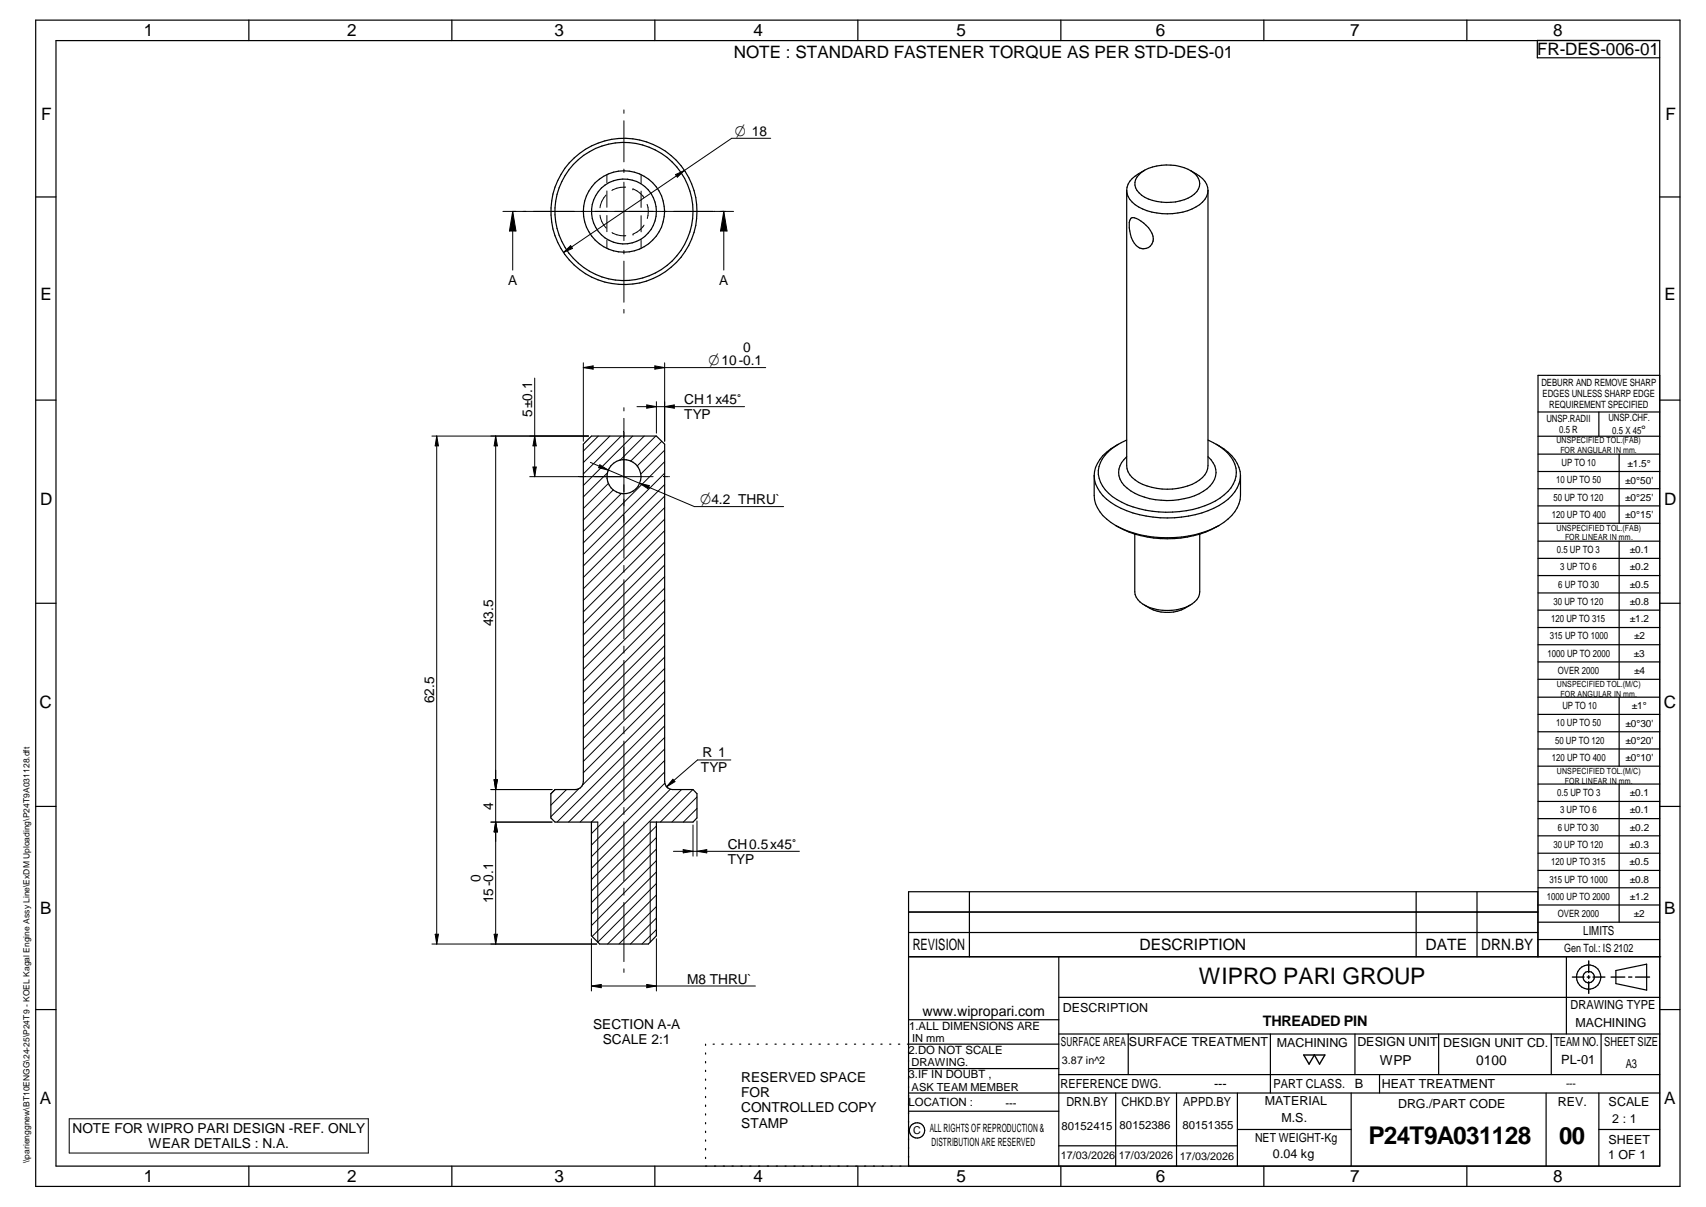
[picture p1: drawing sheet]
<svg xmlns="http://www.w3.org/2000/svg" width="420mm" height="297mm" viewBox="0 0 420 297" stroke-linecap="round" stroke-linejoin="round" font-family="sans-serif">
<g fill="none" stroke="#000" stroke-width=".3">
<path d="M8.8 5h405v287h-405zM13.8 10h395v277h-395zM61.3 5v5M111.3 5v5M161.3 5v5M211.3 5v5M261.3 5v5M311.3 5v5M361.3 5v5M378.6 9.9v4.3h30.2M8.8 48.5h5M277.5 46.9a5.4 5.4 0 0 0 3.9 4.5 15.4 15.4 0 0 0 14-1 4.7 4.7 0 0 0 2.1-3.5"/>
<path d="M277.5 46.9v67.7a6.1 6.1 0 0 0 5 5 15.1 15.1 0 0 0 12.9-1.5 4.5 4.5 0 0 0 2.1-3.5v-67.7M278.6 53.6a3.7 3.7 0 0 1 3.1 1.3 4.7 4.7 0 0 1 2.3 4.5 2.48 2.48 0 0 1-2.2 1.8 2.48 2.48 0 0 1-2.4-1.3 8.2 8.2 0 0 1-1.2-5.7zM280.5 43a10.7 10.7 0 0 1 9-2.3 7.7 7.7 0 0 1 5.6 3.2 3.3 3.3 0 0 1-1.7 4.4 12.2 12.2 0 0 1-12.2-.3 3.1 3.1 0 0 1-.7-5zM281.8 42a6.8 6.8 0 0 0-4.2 4.1l-.1 .8M293.1 42a8.8 8.8 0 0 1 4.1 3.3l.3 1.6M408.8 48.5h5M8.8 98.5h5M408.8 92.4h-30v143.1M408.8 98.5h5M269.5 117.1v4.9a9.2 9.2 0 0 0 5.3 7.3M275.5 109.3a10.2 10.2 0 0 0-5.9 6.7l-.1 1.1M277.5 108.3a11 11 0 0 0-6.8 6.5 7.2 7.2 0 0 0 3.3 7.4 25.5 25.5 0 0 0 19.7 3.2 16.2 16.2 0 0 0 9.5-5.3 6.3 6.3 0 0 0-1-8.8 15.4 15.4 0 0 0-4.7-3"/>
<path d="M297.5 112.4a4.7 4.7 0 0 1-.2 7.9 18 18 0 0 1-18.8 .5 5.3 5.3 0 0 1-2.9-5.4 5.7 5.7 0 0 1 1.9-3M299.5 109.3a9.8 9.8 0 0 1 6 7.8M305.5 117.1a9.2 9.2 0 0 1-5.3 7.3 28.1 28.1 0 0 1-25.4 0 9.2 9.2 0 0 1-5.3-7.3M305.5 117.1v4.9a9.2 9.2 0 0 1-5.3 7.3M378.8 101.4h30M378.8 107.4h30M378.8 111.8h30M378.8 116h30M393.8 101.4v6M398.8 111.8v17M274.8 129.3a28.6 28.6 0 0 0 24.1 .7M274.8 129.3l3.2 1.6 1.5 .5"/>
<path d="M279.5 131.4v14.2a5.3 5.3 0 0 0 4.7 4.2 11.5 11.5 0 0 0 10-1.7 3.1 3.1 0 0 0 1.3-2.5v-14.2M300.2 129.3a26.6 26.6 0 0 1-20.7 2.1M300.2 129.3l-.7 .4M378.8 120.3h30M378.8 124.5h30M378.8 128.8h30M378.8 133.2h30M378.8 137.4h30M398.8 133.2v34M8.8 148.5h5M293.1 148.9a9.6 9.6 0 0 1-11.3 0M378.8 141.6h30"/>
<path d="M378.8 145.9h30M378.8 150.2h30M378.8 154.4h30M378.8 158.7h30M408.8 148.5h5M378.8 162.9h30M378.8 167.2h30M378.8 171.6h30M378.8 175.8h30M398.8 171.6v17M8.8 198.5h5M378.8 180.1h30"/>
<path d="M378.8 184.3h30M378.8 188.6h30M378.8 193h30M378.8 197.2h30M398.8 193v33.9M408.8 198.5h5M147.2 202.3h-10.5l-1-1v-6l1-1h5a1.97 1.97 0 0 0 2-2v-83l2-2h16l2 2v83a1.97 1.97 0 0 0 2 2h5l1 1v6l-1 1h-10.6M161.7 202.3v28l-2 2h-12l-2-2v-28M238.7 219.5v16M348.8 219.5v16M363.8 219.5v16M378.8 201.5h30"/>
<path d="M378.8 205.7h30M378.8 210h30M378.8 214.2h30M378.8 218.5h30M223.8 235.5h185.2M223.8 229.5h154.9M223.8 224.5h154.9M260.8 235.5v51.5M378.7 235.5v-16h-154.9v67.5M378.8 222.7h30M378.8 226.9h30M378.8 231.2h30"/>
<path d="M385.8 235.5v19M398 238.8l7.5-1.5v6.4l-7.5-1.6zM8.8 248.5h5M173.8 257v.3M173.8 259.1v.3M175.6 257h.3M177.8 257h.3M180 257h.3M182.1 257h.3M184.4 257h.2M186.5 257h.3M188.7 257h.3"/>
<path d="M190.9 257h.3M193 257h.3M195.2 257h.3M197.4 257h.3M199.5 257h.3M201.7 257h.3M203.9 257h.3M206.1 257h.3M208.2 257h.4M210.4 257h.3M212.6 257h.3M214.7 257h.4"/>
<path d="M216.9 257h.3M219.1 257h.3M221.3 257h.3M223.8 251h37M260.8 257h-37.3M260.8 245.4h148M260.8 254.5h148M277.9 254.5v10M312.9 254.5v14.5M333.7 254.5v10M354.3 254.5v10M382 254.5v10"/>
<path d="M394.3 254.5v10M408.8 248.5h5M173.8 261.2v.4M173.8 263.4v.3M173.8 265.6v.3M173.8 267.7v.3M173.8 269.8v.3M173.8 271.9v.4M173.8 274.1v.3M173.8 276.3v.3M173.8 278.4v.3M223.8 263h37"/>
<path d="M223.8 273.5h37M260.8 264.5h148M274.8 269v18M289.8 269v18M304.7 278h28.1M304.7 269v18M332.8 269v18M339.8 264.5v4.5M380.8 269v18M393.8 269v18M393.8 278h15M408.8 269h-185"/>
<path d="M61.3 287v5M111.3 287v5M161.3 287v5M173.8 280.5v.3M173.8 282.7v.3M173.8 284.8v.3M211.3 287v5M260.8 282h43.9M261.3 287v5M311.3 287v5M361.3 287v5"/>
<circle cx="153.7" cy="52.1" r="18"/>
<circle cx="153.7" cy="52" r="8"/>
<circle cx="153.7" cy="52" r="10"/>
<circle cx="153.7" cy="52" r="17"/>
<circle cx="153.7" cy="117.3" r="4.2"/>
<circle cx="391.3" cy="240.5" r="2.99"/>
<circle cx="391.3" cy="240.5" r="1.4"/>
<circle cx="225.9" cy="278.2" r="1.89"/>
</g>
<g fill="none" stroke="#000" stroke-width=".25">
<path d="M153.7 27.1v.8M153.7 29.7v10.1M189.8 34h-9.6l-11.6 8M123.9 52h56.8M126.3 52l.8 4.9h-1.6zM126.3 52v14.5M147.8 53a5.3 5.3 0 0 0 1.5 3.1M149.3 48a5.3 5.3 0 0 0-1.5 3.1M149.5 43v2M149.5 47v4M149.5 53v4M149.5 59.1v2"/>
<path d="M150.7 57.2a5.2 5.2 0 0 0 3.4 .8M153.7 41.6v.9M153.7 44.8v14.4M154.1 46.1a5.9 5.9 0 0 0-3.4 .8M155.9 46.5h.1M155.9 57.6h.1M155.9 46.5a5.4 5.4 0 0 1 2.7 2.1M157.9 43v2M157.9 47v4.1M157.9 53.1v4M157.9 59.1v2M158.6 55.4a5.6 5.6 0 0 1-2.7 2.2"/>
<path d="M159.4 50.3a5.6 5.6 0 0 1 0 3.5M166.4 43l2.2-1-1.8 1.6zM168.6 42l-29.8 20.1M178.3 52l.8 4.9h-1.6zM178.3 52v14.5M138.8 62.1l1.7-1.6 .5 .6zM153.7 61.6v.9M153.7 64.3v10.1M153.7 76.2v.8M131.7 93v24.3M143.7 89.3v19.3M143.7 90.5h44.9"/>
<path d="M143.7 90.5l2.4-.5v.8zM159.3 99.7l2.4 .4-2.4 .4zM161.3 90l2.4 .5-2.4 .3zM161.7 98.8v7.8M163.7 89.3v19.3M107.6 107.3v125M107.6 107.3l.4 2.4h-.8zM122.1 107.3l.4 2.4h-.8zM122.1 107.3v125M131.3 114.9h.8l-.4 2.4zM131.7 107.3l.4 2.4h-.8zM144.9 107.3h-38.5"/>
<path d="M145.4 113.8l25.6 10.9h22M147.4 107.3l-3.7 3.7M147.7 114.4l2.1 1.3-2.4-.6zM149.6 116.4l-5.9 5.9M149.8 119l-6.1 6.1M150.2 107.3l-6.5 6.5M153 107.3l-9.3 9.3M153.7 100.3v.8M153.7 103v34.4M155.8 107.3l-12.1 12.2M156.9 100.1h26.5M157.6 119l2.3 .5-.3 .8z"/>
<path d="M158.7 107.3l-6 5.9M160.9 117.3h-30.4M161.5 107.3l-6.2 6.2M163 108.6l-6.1 6.1M163.5 117.3h1.1M163.7 100.1l2.4-.4v.8zM163.7 116.5l-20 19.9M163.7 119.3l-20 20M163.7 110.8l-5.9 5.9M163.7 113.6l-20 20M164.8 117.3h.1M151 120.6l-7.3 7.4"/>
<path d="M153 121.5l-9.3 9.3M153.7 139.1v1.7M163.7 122.1l-20 20M163.7 124.9l-20 20M163.7 127.8l-20 19.9M163.7 130.6l-20 20M163.7 133.4l-20 20M163.7 136.2l-20 20.1M163.7 139.1l-20 20M153.7 142.7v14.5M153.7 159v1.7M163.7 141.9l-20 20"/>
<path d="M163.7 144.7l-20 20M163.7 147.6l-20 20M163.7 150.4l-20 20M163.7 153.2l-20 20M163.7 156l-20 20M163.7 158.9l-20 20M153.7 162.5v14.6M153.7 178.9v1.7M163.7 161.7l-20 20M163.7 164.5l-20 20M163.7 167.3l-20 20.1M163.7 170.2l-20 20"/>
<path d="M163.7 173l-20.3 20.3M163.7 175.9l-26.5 26.4M163.7 178.6l-23.7 23.7M120.9 194.3h15.1M121.7 191.9h.8l-.4 2.4zM136.7 194.3l-1 1.1M139.5 194.3l-3.8 3.9M142.6 194.1l-6.9 6.9M153.7 182.4v14.5M153.7 198.7v1.7M163.7 181.5l-20.8 20.8M163.7 184.3l-18 18"/>
<path d="M163.7 187.2l-18 17.9M163.7 190l-18 18M163.7 192.7l-18 18.1M165.1 194.2l-19.4 19.5M165.7 191.8l.5 .6-2 1.2zM167.8 194.3l-22.1 22.2M170.6 194.3l-8 8M171.7 199l-3.4 3.3M171.7 196.1l-6.2 6.2M180 187h-8.2l-7.6 6.6M120.9 202.3h15.1M122.1 202.3l.4 2.4h-.8z"/>
<path d="M147.2 202.3v29.6l14.5-14.5M153.7 202.2v14.6M153.7 218.6v1.7M160.1 202.3v29.6M161.7 211.8l-16 16M161.7 214.6l-15.9 15.9M161.7 203.3l-16 16M161.7 206.1l-16 16M161.7 209l-16 16M165.9 209.5h31M168.3 209.1l2.4 .4-2.4 .4zM170.7 203v7.7"/>
<path d="M171.7 209.5l2.4-.4v.8zM171.7 202v8.7M106.4 232.3h40.6M107.2 229.9h.8l-.4 2.4zM121.7 229.9h.8l-.4 2.4zM145.7 231v12.9M153.7 222.1v14.5M153.7 238.4v.9M161.7 231v12.9M161.7 220.3l-12.1 12M161.7 223.1l-9.3 9.2M161.7 225.9l-6.4 6.4"/>
<path d="M161.7 228.8l-3.6 3.5M145.7 242.7l2.4-.4v.8zM145.7 242.7h40.3M159.3 242.3l2.4 .4-2.4 .4zM17 275.3h73.7v8.5h-73.7z"/>
</g>
<path d="M391.3 236.5v2.9M321.1 259.6h5.2l-1.3 2.3-1.3-2.3-1.3 2.3zM387.3 240.5h2.8M390.9 240.5h.7M391.3 240.1v.7M391.3 241.6v2.9M392.3 240.5h3M396.8 240.5h3.4M401.1 240.5h.8M402.8 240.5h3.5" fill="none" stroke="#000" stroke-width=".34"/>
<g fill="#000">
<path d="M126.3 52l.8 4.9h-1.6zM166.4 43l2.2-1-1.8 1.6zM178.3 52l.8 4.9h-1.6zM138.8 62.1l1.7-1.6 .5 .6zM143.7 90.5l2.4-.5v.8zM159.3 99.7l2.4 .4-2.4 .4zM161.3 90l2.4 .5-2.4 .3zM163.7 100.1l2.4-.4v.8zM107.6 107.3l.4 2.4h-.8zM122.1 107.3l.4 2.4h-.8zM131.7 107.3l.4 2.4h-.8zM131.3 114.9h.8l-.4 2.4z"/>
<path d="M147.7 114.4l2.1 1.3-2.4-.6zM157.6 119l2.3 .5-.3 .8zM121.7 191.9h.8l-.4 2.4zM165.7 191.8l.5 .6-2 1.2zM122.1 202.3l.4 2.4h-.8zM168.3 209.1l2.4 .4-2.4 .4zM171.7 209.5l2.4-.4v.8zM107.2 229.9h.8l-.4 2.4zM121.7 229.9h.8l-.4 2.4zM145.7 242.7l2.4-.4v.8zM159.3 242.3l2.4 .4-2.4 .4z"/>
</g>
<text font-size="6" x="337" y="281.6">P24T9A031128</text>
<text font-size="5.9" x="384" y="281.6">00</text>
<text font-size="5.6" x="295.3" y="242.2">WIPRO PARI GROUP</text>
<g font-size="4.2">
<text x="35.4" y="9">1</text>
<text x="85.5" y="8.9">2</text>
<text x="136.6" y="9">3</text>
<text x="185.6" y="9">4</text>
<text x="235.6" y="9">5</text>
<text x="284.6" y="8.8">6</text>
<text x="332.6" y="9">7</text>
<text x="382.6" y="9">8</text>
<text x="180.7" y="14.3">NOTE : STANDARD FASTENER TORQUE AS PER STD-DES-01</text>
<text x="378.6" y="13.6">FR-DES-006-01</text>
<text x="10.1" y="29.6">F</text>
<text x="410.2" y="29.6">F</text>
<text x="9.9" y="73.9">E</text>
<text x="409.9" y="73.9">E</text>
<text x="9.9" y="124.2">D</text>
<text x="409.9" y="124.2">D</text>
<text x="9.7" y="174.3">C</text>
<text x="409.7" y="174.3">C</text>
<text x="9.9" y="225">B</text>
<text x="409.8" y="225">B</text>
<text x="9.8" y="271.7">A</text>
<text x="409.8" y="271.7">A</text>
<text x="35.4" y="291">1</text>
<text x="85.5" y="290.9">2</text>
<text x="136.6" y="291">3</text>
<text x="185.6" y="291">4</text>
<text x="235.6" y="291">5</text>
<text x="284.6" y="290.8">6</text>
<text x="332.6" y="291">7</text>
<text x="382.6" y="291">8</text>
</g>
<g font-size="3.9">
<text x="224.8" y="233.8">REVISION</text>
<text x="280.7" y="233.8">DESCRIPTION</text>
<text x="351.1" y="233.8">DATE</text>
<text x="364.8" y="233.8">DRN.BY</text>
</g>
<g font-size="3.7">
<text x="181" y="33.4">O 18</text>
<text x="174.5" y="89.9">O10-0.1</text>
<text x="172.5" y="124.1">O4.2 THRU`</text>
</g>
<text font-size="3.6" x="311" y="252.6">THREADED PIN</text>
<text font-size="3.5" x="227.2" y="250">www.wipropari.com</text>
<g font-size="3.4">
<text x="125.1" y="70.1">A</text>
<text x="177.2" y="70.1">A</text>
<text x="183" y="86.7">0</text>
<text x="168.5" y="99.4">CH1x45v</text>
<text x="131.1" y="102.7" transform="rotate(-90 131.1 102.7)">5±0.1</text>
<text x="168.5" y="103">TYP</text>
<text x="121.5" y="154.1" transform="rotate(-90 121.5 154.1)">43.5</text>
<text x="107" y="173.1" transform="rotate(-90 107 173.1)">62.5</text>
<text x="172.6" y="190">TYP</text>
<text x="173" y="186.4">R 1</text>
<text x="121.5" y="199.3" transform="rotate(-90 121.5 199.3)">4</text>
<text x="179.2" y="208.9">CH0.5x45v</text>
<text x="179.2" y="212.5">TYP</text>
<text x="118.4" y="217" transform="rotate(-90 118.4 217)">0</text>
<text x="121.5" y="222.3" transform="rotate(-90 121.5 222.3)">15-0.1</text>
<text x="169.2" y="242.1">M8 THRU`</text>
<text x="146.1" y="253.2">SECTION A-A</text>
<text x="148.5" y="256.8">SCALE 2:1</text>
<text x="339.8" y="262.2">WPP</text>
<text x="363.6" y="262">0100</text>
<text x="182.6" y="266.2">RESERVED SPACE</text>
<text x="182.6" y="270">FOR</text>
<text x="182.6" y="273.7">CONTROLLED COPY</text>
<text x="17.9" y="278.9">NOTE FOR WIPRO PARI DESIGN -REF. ONLY</text>
<text x="182.6" y="277.5">STAMP</text>
<text x="36.6" y="282.5">WEAR DETAILS : N.A.</text>
</g>
<g font-size="3.1">
<text x="389.9" y="230.2">LIMITS</text>
<text x="261.8" y="249">DESCRIPTION</text>
<text x="386.8" y="248.4">DRAWING TYPE</text>
<text x="261.3" y="257.5">SURFACE AREA</text>
<text x="278" y="257.5">SURFACE TREATMENT</text>
<text x="314.5" y="257.6">MACHINING</text>
<text x="334.3" y="257.5">DESIGN UNIT</text>
<text x="355.4" y="257.6">DESIGN UNIT CD.</text>
<text x="382.8" y="257.3">TEAM NO.</text>
<text x="388" y="252.8">MACHINING</text>
<text x="395.1" y="257.4">SHEET SIZE</text>
<text x="384.5" y="261.9">PL-01</text>
<text x="400.4" y="262.8">A3</text>
<text x="261.2" y="267.8">REFERENCE DWG.</text>
<text x="299" y="267.8">---</text>
<text x="313.6" y="267.7">PART CLASS.</text>
<text x="333.7" y="267.7">B</text>
<text x="340.3" y="267.7">HEAT TREATMENT</text>
<text x="262.6" y="272.2">DRN.BY</text>
<text x="276.2" y="272.1">CHKD.BY</text>
<text x="291.4" y="272.2">APPD.BY</text>
<text x="311.5" y="272">MATERIAL</text>
<text x="344.3" y="272.6">DRG./PART CODE</text>
<text x="383.7" y="272.2">REV.</text>
<text x="396.2" y="272.3">SCALE</text>
<text x="309.1" y="280.9">NET WEIGHT-Kg</text>
<text x="315.6" y="276.1">M.S.</text>
<text x="396.1" y="281.4">SHEET</text>
<text x="397.1" y="276.4">2 : 1</text>
<text x="313.5" y="285.1">0.04 kg</text>
<text x="396.1" y="285.3">1 OF 1</text>
</g>
<text font-size="3" x="404.2" y="106.8">°</text>
<g font-size="2.8">
<text x="385.2" y="234.4">Gen Tol.: IS 2102</text>
<text x="223.9" y="253.4">1.ALL DIMENSIONS ARE</text>
<text x="223.8" y="259.3">2.DO NOT SCALE</text>
<text x="223.8" y="265.4">3.IF IN DOUBT ,</text>
<text x="223.8" y="272.2">LOCATION :</text>
<text x="247.6" y="272.4">---</text>
<text x="229" y="278.7">ALL RIGHTS OF REPRODUCTION &amp;</text>
<text x="261.4" y="278">80152415</text>
<text x="275.7" y="277.7">80152386</text>
<text x="291.2" y="277.9">80151355</text>
<text x="229.4" y="282.1">DISTRIBUTION ARE RESERVED</text>
</g>
<g font-size="2.7">
<text x="224.7" y="256.4">IN mm</text>
<text x="224.5" y="262.4">DRAWING.</text>
<text x="261.5" y="261.9">3.87 in^2</text>
<text x="224.5" y="268.4">ASK TEAM MEMBER</text>
<text x="224.9" y="279.2">C</text>
<text x="261.3" y="285.2">17/03/2026</text>
<text x="275.6" y="285.2">17/03/2026</text>
<text x="290.6" y="285.4">17/03/2026</text>
</g>
<g font-size="2.5">
<text x="379.6" y="95">DEBURR AND REMOVE SHARP</text>
<text x="379.9" y="97.7">EDGES UNLESS SHARP EDGE</text>
<text x="381.5" y="100.5">REQUIREMENT SPECIFIED</text>
<text x="380.9" y="103.8">UNSP.RADII</text>
<text x="384" y="106.6">0.5 R</text>
<text x="396.1" y="103.6">UNSP.CHF.</text>
<text x="397.1" y="106.8">0.5 X 45</text>
<text x="383.2" y="119">10 UP TO 50</text>
<text x="384.6" y="114.7">UP TO 10</text>
<text x="400.3" y="119">±0°50'</text>
<text x="400.8" y="114.8">±1.5°</text>
<text x="382.6" y="123.2">50 UP TO 120</text>
<text x="400.3" y="123.2">±0°25'</text>
<text x="382.2" y="127.4">120 UP TO 400</text>
<text x="400.3" y="127.4">±0°15'</text>
<text x="383.4" y="136.1">0.5 UP TO 3</text>
<text x="401.4" y="136.1">±0.1</text>
<text x="384.2" y="140.4">3 UP TO 6</text>
<text x="401.4" y="140.3">±0.2</text>
<text x="382.6" y="148.8">30 UP TO 120</text>
<text x="383.8" y="144.6">6 UP TO 30</text>
<text x="401.4" y="148.9">±0.8</text>
<text x="401.4" y="144.7">±0.5</text>
<text x="382" y="153.1">120 UP TO 315</text>
<text x="401.4" y="153.1">±1.2</text>
<text x="381.2" y="161.6">1000 UP TO 2000</text>
<text x="381.7" y="157.4">315 UP TO 1000</text>
<text x="402.4" y="161.6">±3</text>
<text x="402.5" y="157.4">±2</text>
<text x="383.7" y="165.9">OVER 2000</text>
<text x="402.5" y="165.9">±4</text>
<text x="383.2" y="178.8">10 UP TO 50</text>
<text x="384.8" y="174.5">UP TO 10</text>
<text x="400.3" y="178.8">±0°30'</text>
<text x="401.9" y="174.6">±1°</text>
<text x="383" y="183">50 UP TO 120</text>
<text x="400.3" y="183.1">±0°20'</text>
<text x="382.2" y="187.3">120 UP TO 400</text>
<text x="400.3" y="187.3">±0°10'</text>
<text x="383.5" y="195.9">0.5 UP TO 3</text>
<text x="401.4" y="196">±0.1</text>
<text x="384.2" y="200.1">3 UP TO 6</text>
<text x="401.4" y="200.2">±0.1</text>
<text x="382.6" y="208.7">30 UP TO 120</text>
<text x="383.7" y="204.4">6 UP TO 30</text>
<text x="401.4" y="208.7">±0.3</text>
<text x="401.4" y="204.4">±0.2</text>
<text x="382" y="213">120 UP TO 315</text>
<text x="401.4" y="212.9">±0.5</text>
<text x="381" y="221.4">1000 UP TO 2000</text>
<text x="381.6" y="217.2">315 UP TO 1000</text>
<text x="401.4" y="221.4">±1.2</text>
<text x="401.4" y="217.2">±0.8</text>
<text x="383.7" y="225.7">OVER 2000</text>
<text x="402.4" y="225.7">±2</text>
<text x="385.7" y="267.5">---</text>
</g>
<g font-size="2.1">
<text x="383.3" y="109.1">UNSPECIFIED TOL.(FAB)</text>
<text x="384.3" y="111.4">FOR ANGULAR IN mm.</text>
<text x="383.4" y="130.6">UNSPECIFIED TOL.(FAB)</text>
<text x="385.4" y="133">FOR LINEAR IN mm.</text>
<text x="383.4" y="169">UNSPECIFIED TOL.(M/C)</text>
<text x="384.3" y="171.4">FOR ANGULAR IN mm.</text>
<text x="383.4" y="190.5">UNSPECIFIED TOL.(M/C)</text>
<text x="385.4" y="192.8">FOR LINEAR IN mm.</text>
<text x="7.2" y="286.3" transform="rotate(-90 7.2 286.3)">\\parienggnew\BT10ENGG\24-25\P24T9 - KOEL Kagal Engine Assy Line\ExDM Uploading\P24T9A031128.dft</text>
</g>
</svg>
